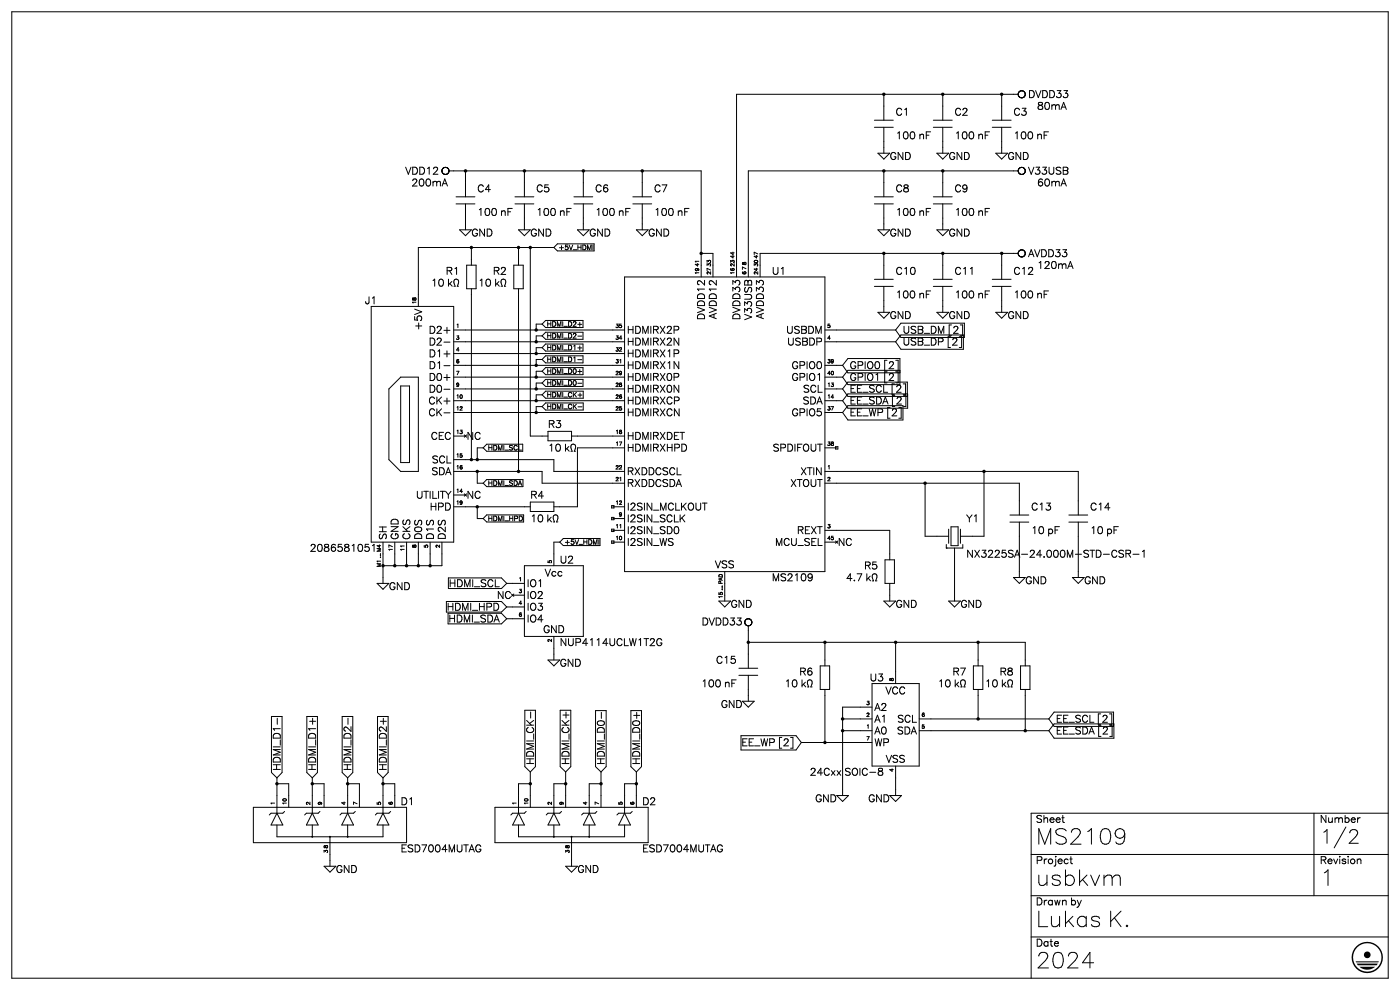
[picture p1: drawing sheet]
<svg xmlns="http://www.w3.org/2000/svg" width="297mm" height="210mm" viewBox="0 0 297 210" stroke-linecap="round" stroke-linejoin="round" font-family="sans-serif">
<g fill="none" stroke="#000" stroke-width=".21">
<path d="M2.5 2.5h292v205h-292zM187.5 20v5.5M200 20v5.5M212.5 20v5.5M216 20h-59.7v36.2M216 20h.1M216 19.9v.1M216 19.9h.1M216 19.8v.1M216 19.7v.1M216.1 19.7h-.1M216.2 19.5l-.1 .2"/>
<path d="M216.2 19.5h.1M216.2 19.4v.1M216.3 19.4h-.1M216.3 19.4h.1M216.4 19.4h-.1M216.4 19.3v.1M216.4 19.3h.1M216.5 19.3h-.1M216.6 19.3h-.1M216.7 19.3h-.1M216.8 19.3h-.1M216.8 19.3h.1"/>
<path d="M216.9 19.3h.1M217 19.3h.1M217.1 19.3v.1M217.1 19.4l.3 .2M217.4 19.6h.1M217.4 19.6v.1M217.4 19.7h.1M217.5 19.7v.1M217.5 19.8v.1M217.5 19.9h.1M217.5 19.9v.1M217.5 20h.1"/>
<path d="M86.1 35.5l.5 1.5 .6-1.5M87.6 35.5h.5a.8 .8 0 0 1 .5 .7 .8 .8 0 0 1-.5 .8h-.5zM87.6 38.3l.3-.3h.4l.1 .2-.2 .5-.7 .8h1M89.1 35.5h.5a.8 .8 0 0 1 .5 .7 .8 .8 0 0 1-.5 .8h-.5zM89.1 38a.49 .49 0 0 1 .8 .2v.4a.64 .64 0 0 1-.5 .9 .96 .96 0 0 1-.3-1.5zM90.6 38a.49 .49 0 0 1 .7 .2l.1 .4a.64 .64 0 0 1-.6 .9 .96 .96 0 0 1-.2-1.5zM90.7 35.7l.4-.2v1.5M91.9 38.7l.3-.2h.4v.2M91.9 38.5v1M92.6 35.5h-.5l-.1 .3M92.6 36.2l-.7 .8h1M92.6 38.7v.8"/>
<path d="M92.6 38.7l.4-.2h.4v1M93.8 39.5l.6-1.5 .5 1.5M94 39h.7M111.3 36.2v5.5M123.8 36.2v5.5M136.2 36.2v5.5M185.5 25.5h4M185.5 27h4M186.3 32.5h2.4l-1.2 1.2zM187.5 27v5.5M187.5 36.2v5.5M198 25.5h4"/>
<path d="M198 27h4M198.7 32.5h2.5l-1.2 1.2zM200 27v5.5M200 36.2v5.5M210.5 25.5h4M210.5 27h4M211.3 32.5h2.5l-1.3 1.2zM212.5 27v5.5M216 36.2h-57.3v20M216 36.2v.1M216 20v.1M216 36.3v.1"/>
<path d="M216 20.1v.1M216 36.1v.1M216 36.4h.1M216 36.1h.1M216 36.4l.1 .2M216 20.2h.1M216 20.2l.1 .1M216.1 20.3h.1M216.1 20.3v.1M216.1 35.9l-.1 .2M216.1 36.6h.1M216.1 35.9h.1"/>
<path d="M216.1 36.6v.1M216.1 35.8v.1M216.1 36.7h.1M216.1 20.4l.1 .1M216.1 35.8h.1M216.2 20.5l.1 .1M216.2 35.8h-.1M216.2 36.7v.1M216.2 36.8h.1M216.2 36.8l.2 .1M216.3 20.6h.1M216.3 20.6l.1 .1"/>
<path d="M216.4 35.6l-.2 .2M216.4 36.9h.1M216.4 35.6h.1M216.4 36.9l.1 .1M216.4 20.7h.1M216.5 20.7h.1M216.5 35.5l-.1 .1M216.5 37h.1M216.6 20.7h.1M216.6 35.5h-.1M216.6 37h.2M216.7 20.7h.1"/>
<path d="M216.8 35.5h-.2M216.8 35.5h.1M216.8 20.7h.1M216.8 37h.1M216.9 20.7h-.1M216.9 37h-.1M216.9 35.5h.1M216.9 20.7h.1M216.9 37h.1M217 20.7h-.1M217 37h-.1M217 35.5v.1"/>
<path d="M217 20.7h.1M217 36.9v.1M217 35.6h.1M217.1 36.9h-.1M217.1 35.6h.1M217.1 36.9h.1M217.2 36.9h-.1M217.2 35.6h.1M217.2 36.9h.1M217.2 35.6v.1M217.2 20.6l-.2 .1M217.2 36.8v.1"/>
<path d="M217.2 35.7h.1M217.3 20.6h-.1M217.3 36.8h-.1M217.3 35.7h.1M217.3 20.5v.1M217.3 20.5h.1M217.3 36.8h.1M217.4 20.4l-.1 .1M217.4 20.4h.1M217.4 20.3v.1M217.4 20.3h.1M217.5 20.1l-.1 .2"/>
<path d="M217.5 20v.1M91.9 59.5l.3-.3v1.5M93.3 59.3a.49 .49 0 0 1 .7 .2l.1 .4a.64 .64 0 0 1-.6 .8 .96 .96 0 0 1-.2-1.4zM94.9 57.4h.8l.2-.3-.1-.2-.9-.2v1.5M95.1 59.2v1.5M95.4 57.4l.5 .8M95.9 59.7l-.8 .7M96.5 57l.4-.3v1.5M96.8 41.7h3.9M96.8 43.2h3.9M97.1 59.3l-.4-.1a.62 .62 0 0 0-.3 1l.2 .5h-.3M97.5 48.7h2.5l-1.2 1.3z"/>
<path d="M98.8 41.7v-5.5h49.9v17.5h2.5M98.8 43.2v5.5M100 52.5v3.7M104.9 57.4h.8l.2-.3-.1-.2-.9-.2v1.5M105.4 57.4l.5 .8M105.9 59.7l-.8 .7M106.9 56.7l-.4 .1-.1 .3M107 57.5l-.7 .7h1M107.1 59.3l-.4-.1a.62 .62 0 0 0-.3 1l.2 .5h-.3M109 56.2v5M109.2 41.7h4M109.2 43.2h4"/>
<path d="M110 52.5v3.7M110 48.7h2.5l-1.2 1.3zM111 56.2v5M111.3 43.2v5.5M112.5 52.5v40h3.7M117.5 52.5h-28.8v12.5M117.5 52.5l.7 .7h7.8M121.7 41.7h4.1M121.7 43.2h4.1M122.5 48.7h2.5l-1.2 1.3zM123.8 43.2v5.5M126 51.7h-7.8l-.7 .8"/>
<path d="M132.5 58.7h42.5v62.5h-42.5zM134.2 41.7h4.1M134.2 43.2h4.1M135 48.7h2.5l-1.3 1.3zM136.2 43.2v5.5M148 59.8v.4l.3 .2M149.5 59.5v1l-.8-.8M150.5 59.8v.4l.3 .2M152 59.5v1l-.8-.8M156 59.7v.3l-.5-.5v.8M157 59.9l-.1 .4-.2 .2M158 59.8v.7h1.5v-.7"/>
<path d="M158.7 59.8v.7M160.5 59.5v.8M161.2 53.7h54.8M162 59.9l-.1 .4-.2 .2M185.5 59.2h4M185.5 41.7h4M185.5 43.2h4M186.3 48.7h2.4l-1.2 1.3zM187.5 43.2v5.5M187.5 53.7v5.5M198 59.2h4M198 41.7h4"/>
<path d="M198 43.2h4M198.7 48.7h2.5l-1.2 1.3zM200 43.2v5.5M200 53.7v5.5M210.5 59.2h4M212.5 53.7v5.5M216 53.7v.2M216 53.7h.1M216 53.6v.1M216 53.9h.1M216 53.6h.1M216 53.9l.1 .2"/>
<path d="M216.1 53.4l-.1 .2M216.1 54.1h.1M216.1 53.4h.1M216.1 54.1v.1M216.1 53.3v.1M216.1 54.2h.1M216.2 53.3h-.1M216.2 54.2l.2 .2M216.2 53.2v.1M216.2 53.2h.1M216.4 53.1l-.2 .1M216.4 54.4h.1"/>
<path d="M216.4 53.1h.1M216.4 54.4l.1 .1M216.5 53l-.1 .1M216.5 54.5h.1M216.6 53h-.1M216.6 54.5h.2M216.6 53h.1M216.7 53h-.1M216.8 53h-.1M216.8 53h.1M216.8 54.5h.1M216.9 54.5h-.1"/>
<path d="M216.9 53h.1M216.9 54.5h.1M217 54.5h-.1M217 53v.1M217 54.4v.1M217 53.1h.1M217.1 54.4h-.1M217.1 53.1h.1M217.1 54.4h.1M217.2 54.4h-.1M217.2 53.1h.1M217.2 54.4h.1"/>
<path d="M217.2 53.1v.1M217.2 54.3v.1M217.2 53.2h.1M217.3 54.3h-.1M217.3 53.2h.1M217.3 54.3h.1M78.3 63l-.1 1.3-.2 .2-.3-.1-.1-.4M78.8 65h17.5v50h-17.5zM79.1 63.2h-.1M88 67.1v.8h.6a.53 .53 0 0 1 0-.8 .53 .53 0 0 1 .8 .1 .53 .53 0 0 1-.2 .8M88 65.6l1.5 .5-1.5 .6M88.2 69.1h1.3"/>
<path d="M88.8 68.5v1.3M91.2 69.2h.5a.8 .8 0 0 1 .6 .8 .8 .8 0 0 1-.6 .7h-.5zM91.2 71.7h.5a.8 .8 0 0 1 .6 .8 .8 .8 0 0 1-.6 .7h-.5zM91.2 74.2h.5a.8 .8 0 0 1 .6 .8 .8 .8 0 0 1-.6 .7h-.5zM91.2 76.7h.5a.8 .8 0 0 1 .6 .8 .8 .8 0 0 1-.6 .7h-.5zM91.2 79.2h.5a.8 .8 0 0 1 .6 .8 .8 .8 0 0 1-.6 .7h-.5zM92.8 69.6l.2-.4 .5 .1 .1 .2-.2 .5-.7 .7h1M92.8 72.1l.2-.4 .5 .1 .1 .2-.2 .5-.7 .7h1M92.9 79.3a.49 .49 0 0 1 .7 .2l.1 .4a.64 .64 0 0 1-.6 .8 .96 .96 0 0 1-.2-1.4zM92.9 77l.4-.3v1.5M92.9 74.5l.4-.3v1.5M94.2 77.6h1.3"/>
<path d="M94.2 72.6h1.3M94.2 70.1h1.3M94.2 75.1h1.3M94.8 69.4v1.3M94.8 74.4v1.3M94.8 79.4v1.3M95.4 60.1l.5 .6M96.3 70h36.2M96.3 80h36.2M96.3 75h36.2M96.3 77.5h36.2M96.3 72.5h36.2"/>
<path d="M99 61.2v-5h2v5M100 61.2v36.3h17.5v2.5h15M105.4 60.1l.5 .6M110 61.2v38.8M115 68.7h-1.2v1.3M115 68.7l.7 .8h8M115 78.7h-1.2v1.3M115 78.7l.7 .8h8M115 73.7h-1.2v1.3M115 71.2h-1.2v1.3M115 76.2h-1.2v1.3M115 71.2l.7 .8h8"/>
<path d="M115 76.2l.7 .8h8M115 73.7l.7 .8h8M123.7 70.5h-8l-.7 .7M123.7 75.5h-8l-.7 .7M123.7 73h-8l-.7 .7M123.7 78h-8l-.7 .7M123.7 68h-8l-.7 .7M130.7 76.9h.1M130.7 78.9l.3-.2 .1 .3-.4 .5h.5M130.7 78.9h.1M130.7 76.9v.1M130.7 68.7h.4l-.2 .3a.25 .25 0 0 1 .2 .4 .25 .25 0 0 1-.4 0"/>
<path d="M130.7 71.2h.4l-.2 .3a.25 .25 0 0 1 .2 .4 .25 .25 0 0 1-.4 0M130.7 73.7h.4l-.2 .3a.25 .25 0 0 1 .2 .4 .25 .25 0 0 1-.4 0M130.7 76.2h.4l-.2 .3a.25 .25 0 0 1 .3 .4 .25 .25 0 0 1-.5 .1M131.4 69.4l.3 .1M131.4 79.4l.4 .1M131.5 76.4l.2-.2v.8M131.7 73.7l-.3 .2M131.8 78.8a.23 .23 0 0 0-.4 .2 .23 .23 0 0 0 .4 .2M131.8 74.1l-.4 .4h.5M131.8 68.7h-.3l-.1 .4 .3-.1M131.9 71.7h-.5l.4-.5v.8M148 65.2l1.5 .5-1.5 .6"/>
<path d="M148 64.1a.84 .84 0 0 1 1.5 .2v.5h-1.5zM148 62.6a.84 .84 0 0 1 1.5 .2v.5h-1.5zM148 66.9a.84 .84 0 0 1 1.5 .2v.5h-1.5zM149.5 61.3h-1.5l.2 .4M150.5 65.2l1.5 .5-1.5 .6M150.5 64.1a.84 .84 0 0 1 1.5 .2v.5h-1.5zM150.5 62.6a.84 .84 0 0 1 1.5 .2v.5h-1.5zM151.5 66.7v.7M152 66.5l-1.5 .5 1.5 .6M152 61.3h-1.5l.3 .4M155.5 61.7v-.7l.5 .4a.5 .5 0 0 1 .8-.4 .5 .5 0 0 1-.1 .9M155.5 65.2l1.5 .5-1.5 .6"/>
<path d="M155.5 64.1a.84 .84 0 0 1 1.5 .2v.5h-1.5zM155.5 62.6a.84 .84 0 0 1 1.5 .2v.5h-1.5zM155.5 66.9a.84 .84 0 0 1 1.5 .2v.5h-1.5zM158 64.8v-.8l.5 .5a.5 .5 0 0 1 .8-.4 .5 .5 0 0 1-.1 .9M158 66.7l1.5 .5-1.5 .6M158 66.2v-.7l.5 .4a.5 .5 0 0 1 .8-.4 .5 .5 0 0 1-.1 .9M158 62.5h1l.5 .4-.2 .5-1.3 .1M158.2 61l-.2 .3 .2 .7 .3-.2 .3-.7 .2-.1h.3l.2 .3-.2 .7M160.5 65.2l1.5 .5-1.5 .6M160.5 61.7v-.7l.5 .4a.5 .5 0 0 1 .8-.4 .5 .5 0 0 1-.1 .9M160.5 64.1a.84 .84 0 0 1 1.5 .2v.5h-1.5zM160.5 62.6a.84 .84 0 0 1 1.5 .2v.5h-1.5z"/>
<path d="M161.5 66.7v.7M162 66.5l-1.5 .5 1.5 .6M167.1 69.2v1.1l.4 .4 .5-.2 .1-1.3M167.3 71.7v1.1l.4 .4 .5-.2 .1-1.3M169.2 77.1a.55 .55 0 0 0-.6-.4 .55 .55 0 0 0-.5 .6v.3a.54 .54 0 0 0 .6 .6 .54 .54 0 0 0 .5-.6h-.3M169.2 79.6a.55 .55 0 0 0-.6-.4 .55 .55 0 0 0-.5 .6v.3a.54 .54 0 0 0 .6 .6 .54 .54 0 0 0 .5-.6h-.3M169.6 69.4l-.4-.2-.6 .2 .1 .4 .7 .3 .2 .2v.2l-.4 .2-.6-.2M169.7 77.5l.9-.1 .1-.2-.1-.3-.9-.2v1.5M169.7 80l.9-.1 .1-.2-.1-.3-.9-.2v1.5M169.8 71.9l-.4-.2-.6 .2 .1 .4 .7 .3 .2 .2v.2l-.4 .2-.6-.2M170.1 69.2l.9 .2 .1 .2-.4 .3 .4 .3-.2 .4-.8 .1zM170.1 69.9h.6"/>
<path d="M170.3 71.7l.9 .2v.4l-.3 .1 .4 .3-.2 .4-.8 .1zM170.3 72.4h.6M171.2 76.7v1.5M171.2 79.2v1.5M171.6 69.2h.5a.8 .8 0 0 1 .5 .8 .8 .8 0 0 1-.5 .7h-.5zM171.8 71.7h.5a.8 .8 0 0 1 .5 .8 .8 .8 0 0 1-.5 .7h-.5zM171.9 76.9l.1-.1a.7 .7 0 0 1 .9 .7 .7 .7 0 0 1-.9 .6l-.3-.5zM171.9 79.4l.1-.1a.7 .7 0 0 1 .9 .7 .7 .7 0 0 1-.9 .6l-.3-.5zM173.1 70.7v-1.5l.5 1.5 .6-1.5v1.5M173.3 72.5h.6M173.9 79.2l-.4 .3M173.9 76.7h-.2a.86 .86 0 0 0 0 1.5h.2"/>
<path d="M173.9 71.7h-.6v1.5M175 70h15M177.5 72.5h12.5M179.9 76.1h11M179.9 79.1h11M179.9 78.6h11M185.5 60.7h4M186.3 66.2h2.4l-1.2 1.3zM187.5 60.7v5.5M190 70l1.1 1.6h13.5M190 72.5l1.1 1.6h13.3M198 60.7h4"/>
<path d="M198.7 66.2h2.5l-1.2 1.3zM200 60.7v5.5M204.4 71.1h-13.3l-1.1 1.4M204.6 68.6h-13.5l-1.1 1.4M210.5 60.7h4M211.3 66.2h2.5l-1.3 1.3zM212.5 60.7v5.5M82.5 82.5l2.5-2.5h3.7v20h-3.7l-2.5-2.5zM85 81.9h1.9v16.2h-1.9zM91.2 81.7h.5a.8 .8 0 0 1 .6 .8 .8 .8 0 0 1-.6 .7h-.5zM92.2 87.1a.55 .55 0 0 0-.7-.4 .55 .55 0 0 0-.4 .6v.3a.55 .55 0 0 0 .4 .6 .55 .55 0 0 0 .7-.3M92.2 84.6a.55 .55 0 0 0-.7-.4 .55 .55 0 0 0-.4 .6v.3a.55 .55 0 0 0 .4 .6 .55 .55 0 0 0 .7-.3"/>
<path d="M92.7 84.2v1.5M92.7 86.7v1.5M92.7 92.1a.55 .55 0 0 0-.7-.4 .55 .55 0 0 0-.4 .6v.3a.55 .55 0 0 0 .4 .6 .55 .55 0 0 0 .7-.3M92.8 99.4l-.4-.2-.7 .2 .2 .4 .7 .3 .2 .2v.2l-.4 .2-.7-.2M92.8 96.9l-.3-.2-.7 .2 .2 .4 .8 .3v.4l-.3 .2-.7-.2M92.9 81.8a.49 .49 0 0 1 .7 .2l.1 .4a.64 .64 0 0 1-.6 .8 .96 .96 0 0 1-.2-1.4zM93 84.9l.7 .8M93 87.4l.7 .8M93.2 92.4h.5M93.3 99.2h.4a.8 .8 0 0 1 .6 .8 .8 .8 0 0 1-.6 .7h-.4zM93.7 84.2l-1 1M93.7 86.7l-1 1"/>
<path d="M94.1 91.7h-.9v1.5h.9M94.2 85.1h1.3M94.2 82.6h1.3M94.2 80.1h1.3M94.2 87.6h1.3M94.3 97.1a.55 .55 0 0 0-.6-.4 .55 .55 0 0 0-.4 .6v.3a.55 .55 0 0 0 .4 .6 .55 .55 0 0 0 .6-.3M94.8 84.4v1.3M94.8 96.7v1.5h.9M95.1 99.2l-.6 1.5M95.2 91.7a.75 .75 0 0 0-.8 .8 .75 .75 0 0 0 .8 .7M96.3 85h36.2M96.3 87.5h36.2"/>
<path d="M96.3 82.5h36.2M102.5 95l.7 .7h7.7M102.5 95h-1.3v2.5M110.9 94.2h-7.7l-.7 .8M115 83.7h-1.2v1.3M115 83.7l.7 .8h8M115 81.2h-1.2v1.3M115 81.2l.7 .8h8M115 86.2h-1.2v1.3M115 86.2l.7 .8h8M116.2 91.5h5v2h-5zM121.2 92.5h11.3"/>
<path d="M123.7 80.5h-8l-.7 .7M123.7 85.5h-8l-.7 .7M123.7 83h-8l-.7 .7M130.7 81.4l.3-.2 .1 .3-.4 .5h.5M130.7 83.9l.3-.2 .1 .3-.4 .5h.5M130.7 86.4l.2-.2 .2 .2-.4 .6h.5M130.7 98.9l.3-.2 .1 .3-.4 .5h.5M130.7 81.4h.1M130.7 83.9h.1M130.7 98.9h.1M130.8 91.4l.2-.2v.8M130.8 93.9l.2-.2v.8"/>
<path d="M131.4 86.9l.3 .1M131.4 93.7h.5l-.4 .8M131.4 84.2l.3 .3M131.4 98.9h.1M131.5 98.8l-.1 .1M131.5 98.8h.1M131.7 84l-.3 .2M131.7 83.7l-.2 .2-.1 .3M131.7 81.2l-.3 .2 .3 .2M131.7 91.2l-.3 .2 .4 .2M131.7 98.7l-.2 .1M131.8 91.5l-.4 .2 .1 .3h.2"/>
<path d="M131.8 81.5l-.4 .2 .1 .3h.2M131.8 99.1l-.4 .4h.5M131.8 86.2h-.3l-.1 .4 .3-.1M132.5 95h-10v12.5h-5M165.1 94.4l-.3-.2-.7 .2 .2 .4 .7 .3 .1 .2v.2l-.3 .2-.7-.2M165.6 95l.9-.1 .1-.2v-.3l-1-.2v1.5M167.1 94.2h.5a.8 .8 0 0 1 .6 .8 .8 .8 0 0 1-.6 .7h-.5zM168.6 94.2v1.5M169.2 87.1a.55 .55 0 0 0-.6-.4 .55 .55 0 0 0-.5 .6v.3a.54 .54 0 0 0 .6 .6 .54 .54 0 0 0 .5-.6h-.3M169.2 94.9h.6M169.7 87.5l.9-.1 .1-.2-.1-.3-.9-.2v1.5M170 99.2l1 1.5"/>
<path d="M170.1 94.2h-.9v1.5M170.6 94.4l.1-.1a.7 .7 0 0 1 .9 .7 .7 .7 0 0 1-.9 .6l-.3-.5zM171 99.2l-1 1.5M171.2 86.7v1.5M171.3 99.2h1M171.5 84.4l-.4-.2-.6 .2 .1 .4 .8 .3 .1 .2v.2l-.4 .2-.6-.2M171.6 81.9l-.4-.2-.6 .2 .1 .4 .7 .3 .2 .2v.2l-.4 .2-.6-.2M171.8 99.2v1.5M171.9 86.9l.1-.1a.7 .7 0 0 1 .9 .7 .7 .7 0 0 1-.9 .6l-.3-.5zM172 84.2h.5a.8 .8 0 0 1 .5 .8 .8 .8 0 0 1-.5 .7h-.5zM172.1 94.2v1.1l.4 .4 .5-.2 .1-1.3M172.6 99.2v1.5"/>
<path d="M173.1 82.1a.55 .55 0 0 0-.7-.4 .55 .55 0 0 0-.4 .6v.3a.55 .55 0 0 0 .4 .6 .55 .55 0 0 0 .7-.3M173.3 87.9l.1 .2 .5 .1M173.4 94.2h1M173.5 85.2h.7M173.6 81.7v1.5h.8M173.9 84.2l-.6 1.5M174.1 86.7h-.7v.7l.5-.2M174.2 99.2v1.5l-1-1.5v1.5M175 100h53.7v9.2M179.9 86.1h11.7M179.9 89.1h11.7M179.9 83.6h12.7"/>
<path d="M179.9 86.6h12.7M179.9 81.1h12.6M179.9 84.1h12.6M179.9 81.6h11M208.8 100v13.7h-5M66 115.8l.3-.3h.4l.2 .2-.3 .5-.7 .8h1M67.6 115.5a.49 .49 0 0 1 .7 .2l.1 .4a.64 .64 0 0 1-.6 .9 .96 .96 0 0 1-.2-1.5zM68.9 115.5v.5l.7 .2 .2 .3a.5 .5 0 0 1-.5 .5 .5 .5 0 0 1-.5-.5l.2-.3 .6-.2 .1-.3a.56 .56 0 0 0-.8-.2zM71.1 115.7v-.2a.49 .49 0 0 0-.7 .2l-.1 .8M72.5 115.5h-.7l-.1 .6a.53 .53 0 0 1 .8 0 .53 .53 0 0 1-.1 .8 .53 .53 0 0 1-.8-.2M73.2 115.5v.5l.7 .2 .2 .3a.5 .5 0 0 1-.5 .5 .5 .5 0 0 1-.5-.5l.2-.3 .6-.2 .1-.3a.56 .56 0 0 0-.8-.2zM74.7 115.7l.4-.2v1.5"/>
<path d="M76.1 115.5a.49 .49 0 0 1 .8 .2v.4a.64 .64 0 0 1-.5 .9 .96 .96 0 0 1-.3-1.5zM78.2 115.5h-.7l-.1 .6a.53 .53 0 0 1 .8 0 .53 .53 0 0 1-.1 .8 .53 .53 0 0 1-.7-.2M79.4 115.5l-.4 .2M80.7 118.2h.1M80.7 117.9h.1M80.8 119.6h-.8l.8 .3-.8 .2h.8M80.8 119h-.8l.1 .2M81.2 117.5v6.2M83.8 117.5v2.5M86.3 117.5v2.5M88.5 104.2v1.1l.5 .4 .5-.2v-1.3M88.7 117.5v2.5"/>
<path d="M89.9 104.2h1M90.4 104.2v1.5M91.2 104.2v1.5M91.2 117.5v2.5M91.5 106.7v1.5M91.5 107.4h1M91.8 104.2v1.5h.9M92.5 106.7v1.5M93 107.5l.9-.1 .1-.2v-.3l-1-.2v1.5M93 104.2v1.5M93.4 104.2h1M93.7 117.5v2.5h-12.5"/>
<path d="M93.9 104.2v1.5M94.5 104.2l.6 .7M94.7 100.2h.8M95.1 104.9v.8M95.2 106.8l-.7-.1v1.5l.7-.1M95.7 104.2l-.6 .7M96.3 105h2.5M102.5 110l.7 .7h7.9M102.5 102.5l.7 .7h7.7M102.5 102.5h-1.3v-2.5h13.8v2.5h17.5M110.9 101.7h-7.7l-.7 .8M111.1 109.2h-7.9l-.7 .8"/>
<path d="M111.3 120h12.5v15h-12.5zM112.5 106.5h5v2h-5zM112.5 107.5h-11.3v2.5h1.3M118.7 115l.8 .7h7.8M118.7 115h-1.2v5M127.3 114.2h-7.8l-.8 .8M129.8 114.7h.4v.5h-.4zM129.8 107.2h.4v.5h-.4zM129.8 109.7h.4v.5h-.4zM129.8 112.2h.4v.5h-.4zM130 115h2.5M130 110h2.5"/>
<path d="M130 112.5h2.5M130 107.5h2.5M130.7 101.4l.3-.2 .1 .3-.4 .5h.5M130.7 101.4h.1M130.8 113.9l.2-.2v.8M130.8 106.4l.2-.2v.8M130.8 111.4l.2-.2v.8M131.4 109h.1M131.4 109l.1 .2h.3M131.4 109.4l.4 .1M131.5 111.4l.2-.2v.8M131.5 101.4l.2-.2v.8"/>
<path d="M131.7 106.2l-.3 .2M131.8 108.8h-.3l-.1 .2M131.8 106.6l-.4 .4h.5M131.8 113.8a.34 .34 0 0 0-.4 .3 .34 .34 0 0 0 .4 .4M151.7 119l.6 1.5M164.7 115.7v-1.5l.6 1.5 .6-1.5v1.5M167.4 114.6a.55 .55 0 0 0-.6-.4 .55 .55 0 0 0-.4 .6v.3a.55 .55 0 0 0 .4 .6 .55 .55 0 0 0 .6-.3M167.9 101.7l1 1.5M167.9 114.2v1.1l.5 .4 .5-.2v-1.3M168.9 101.7l-1 1.5M169.1 101.7h1M169.3 115.7h1.1"/>
<path d="M169.4 112.4h.8l.2-.3-.1-.2-.9-.2v1.5M169.6 101.7v1.5M169.9 112.4l.5 .8M170.6 101.9l.1-.1a.7 .7 0 0 1 .9 .7 .7 .7 0 0 1-.9 .6l-.3-.5zM170.9 112.4h.5M171.7 114.4l-.3-.2-.7 .2 .2 .4 .7 .3 .1 .2v.2l-.3 .2-.7-.2M171.8 111.7h-.9v1.5h.9M172.1 101.7v1.1l.4 .4 .5-.2 .1-1.3M172.1 111.7l1 1.5M172.2 114.9h.6M173.1 114.2h-.9v1.5h.9M173.1 111.7l-1 1.5"/>
<path d="M173.4 101.7h1M173.4 111.7h1M173.6 114.2v1.5h.8M173.9 101.7v1.5M173.9 111.7v1.5M175 102.5h41.3v6.7M175 112.5h13.7v6.2M175 115h2.5M183.6 119.9h.9l.1-.3-.1-.2-.9-.2v1.5M184.1 119.9l.5 .8M185.9 119.2h-.7l-.1 .7 .3-.2 .4 .1M187.7 118.7v5"/>
<path d="M189.8 118.7v5M196.2 102.5v11.2h5M200.7 116.2h.1M200.7 115.5v.7M201.2 112.2v3M201.8 111.7h1.4v4h-1.4zM202.5 116.2v11.3M203.8 112.2v3M204.3 115.5v.7h-3.6M214.2 109.2h4.1M214.2 110.7h4.1M216.3 110.7v11.8"/>
<path d="M226.8 109.2h3.9M226.8 110.7h3.9M228.7 110.7v11.8M80 123.7h2.5l-1.3 1.3zM95.1 128v1.5M95.1 128.7h1M95.4 130.5v1.5M95.4 131.2h1M95.5 123v1.5M95.5 123.7h1M96.1 128v1.5M96.4 130.5v1.5"/>
<path d="M96.5 123v1.5M96.6 128h.5a.8 .8 0 0 1 .6 .7 .8 .8 0 0 1-.6 .8h-.5zM97 130.5h.5a.8 .8 0 0 1 .5 .7 .8 .8 0 0 1-.5 .8h-.5zM97.1 123h.5a.8 .8 0 0 1 .5 .7 .8 .8 0 0 1-.5 .8h-.5zM98.1 129.5v-1.5l.6 1.5 .6-1.5v1.5M98.5 132v-1.5l.6 1.5 .5-1.5v1.5M98.6 124.5v-1.5l.5 1.5 .6-1.5v1.5M99.9 128v1.5M100.2 129.5h1.2M100.2 130.5v1.5M100.3 123v1.5M100.6 132h1.1"/>
<path d="M100.6 124.5h1.2M101.7 128.7h1M101.7 128v1.5M102.7 128v1.5M103 130.7l-.4-.2-.6 .2 .1 .3 .8 .4 .1 .3-.4 .3-.6-.3M103.1 123.2l-.4-.2-.6 .2 .1 .3 .8 .4 .1 .3-.4 .3-.6-.3M103.3 128.7h.8l.2-.2-.1-.4-.9-.1v1.5M103.5 130.5h.5a.8 .8 0 0 1 .5 .7 .8 .8 0 0 1-.5 .8h-.5zM104.6 123.3a.55 .55 0 0 0-.7-.3 .55 .55 0 0 0-.4 .5v.4a.55 .55 0 0 0 .4 .6 .55 .55 0 0 0 .7-.4M104.8 132l.6-1.5 .5 1.5M105 131.5h.7M105.1 123v1.5h.8"/>
<path d="M105.5 128h-.7v1.5l.7-.1M106.4 122.6h-11.3v2.2h11.3M106.4 127.6h-11.7v2.2h11.7M106.4 130.1h-11.3v2.2h11.3M106.7 125.5v1.5l-1-1.5v1.5M107.3 125.8l-.1 .6 .3 .5M115.4 133.3v.3a.54 .54 0 0 0 .6 .6 .54 .54 0 0 0 .5-.6h-.4M115.6 120.7l.6 1.5 .6-1.5M116.2 135.8l.2 .3M116.2 140h2.5l-1.2 1.2zM116.4 136.1h.1M117 135.6v.5l-.4-.4"/>
<path d="M117.5 135v5M149.1 131.1h.5a.8 .8 0 0 1 .6 .7 .8 .8 0 0 1-.6 .8h-.5zM150.4 131.1l.6 1.5 .6-1.5M151.9 131.1h.5a.8 .8 0 0 1 .5 .7 .8 .8 0 0 1-.5 .8h-.5zM152.5 125.7v.4h.3a.27 .27 0 0 1 0-.4 .27 .27 0 0 1 .4 .1 .27 .27 0 0 1-.1 .3M152.5 127.5h2.5l-1.2 1.2zM152.5 122v.4h.8l-.1-.4M152.9 123.7v-.4h-.3l-.1 .4h.8M153 122.6v.4M153.2 139.6a.55 .55 0 0 0-.7-.4 .55 .55 0 0 0-.4 .6v.3a.55 .55 0 0 0 .4 .6 .55 .55 0 0 0 .7-.3M153.2 124.3h.1M153.2 125.1h.1"/>
<path d="M153.2 124.7h.1M153.3 126.6h-.8l.1 .1M153.3 122.5l-.8 .3 .8 .3M153.4 131.1h.5a.8 .8 0 0 1 .5 .7 .8 .8 0 0 1-.5 .8h-.5zM153.8 121.2v6.3M153.8 139.5l.4-.3v1.5M155 131.1h.8l-.4 .6a.5 .5 0 0 1 .3 .8 .5 .5 0 0 1-.8-.2M155.9 139.2h-.7l-.1 .7 .5-.2M156.3 132.3l.3 .3 .5-.1M156.4 131.1h.8l-.4 .6h.2M158.7 136.2h58.8v5M158.7 132.7v9"/>
<path d="M175 136.2v5M180.7 122.7h-1l.7-1v1.5M181.2 123.1h.1zM181.8 121.7h1l-.7 1.5M183.9 121.7v1.5M184.2 122.6l.5 .6M184.6 122.2l-.7 .7M185 120.4l.2 .2 .4 .1M185.6 121.7h-.1a.62 .62 0 0 0-.4 1l.2 .5h-.3M187.5 127.5h2.5l-1.3 1.2zM188.7 123.7v3.8M190 136.2v6.3"/>
<path d="M201.2 127.5h2.6l-1.3 1.2zM207.5 136.2v5M215 122.5h2.5l-1.2 1.2zM227.5 122.5h2.5l-1.3 1.2zM57.6 152v11.9l1.1 1.1M59.8 152v11.9l-1.1 1.1M65.1 152v11.9l1.1 1.1M67.3 152v11.9l-1.1 1.1M72.6 152v11.9l1.1 1.1M74.8 152v11.9l-1.1 1.1M80.1 152v11.9l1.1 1.1M82.3 152v11.9l-1.1 1.1"/>
<path d="M111.3 150.7v11.9l1.2 1.1M113.6 150.7v11.9l-1.1 1.1M118.8 150.7v11.9l1.2 1.1M121.1 150.7v11.9l-1.1 1.1M126.3 150.7v11.9l1.2 1.1M128.6 150.7v11.9l-1.1 1.1M133.8 150.7v11.9l1.2 1.1M136.1 150.7v11.9l-1.1 1.1M149.2 144.5l.3-.3v1.5M150.6 144.3a.49 .49 0 0 1 .7 .2l.1 .4a.64 .64 0 0 1-.6 .8 .96 .96 0 0 1-.2-1.4zM152 144.3a.49 .49 0 0 1 .8 .2v.4a.64 .64 0 0 1-.6 .8 .96 .96 0 0 1-.2-1.4zM153.9 144.7v1"/>
<path d="M153.9 145l.3-.3 .4 .1 .1 .9M154.2 148.9a.55 .55 0 0 0-.6-.3 .55 .55 0 0 0-.5 .6v.3a.54 .54 0 0 0 .6 .6 .54 .54 0 0 0 .5-.6h-.3M155 140.4l.2 .2 .4 .1M155.2 144.9h.6M155.7 148.6v1.5l-1-1.5v1.5M156.2 144.2h-1v1.5M156.8 141.7h3.9M156.8 143.2h3.9M157 148.7l-.7-.1v1.5l.7-.1M157.2 156.1h11.7l1.1 1.4-1.1 1.6h-11.7zM157.6 157.4h.5M158.5 156.7h-.9v1.5h.9"/>
<path d="M158.7 143.2v4.3M158.9 157.4h.6M159.9 156.7h-1v1.5h1M160.1 158.2h1.1M161.4 156.7l.4 1.5 .3-1.5 .4 1.5 .4-1.5M163.3 157.5l.8-.1 .2-.2-.1-.3-.9-.2v1.5M165.9 156.4h-.5v2.3h.5M166.4 157.1l.2-.4h.3l.3 .3-.2 .5-.7 .7h1M166.9 144.5l.3-.3v1.5M167.7 156.4h.5v2.3h-.5M168.3 144.3a.49 .49 0 0 1 .7 .2l.1 .4a.64 .64 0 0 1-.6 .8 .96 .96 0 0 1-.2-1.4zM169.9 142.4h.8l.2-.3-.1-.2-.9-.2v1.5"/>
<path d="M170 157.5h15M170.1 144.2v1.5M170.4 142.4l.5 .8M170.4 145.1l.5 .6M170.9 144.7l-.8 .7M171.4 142.7l.2 .4h.5M171.9 141.7h-.1a.76 .76 0 0 0-.4 1M172.1 144.3l-.4-.1a.62 .62 0 0 0-.3 1l.2 .5h-.3M172.1 142.4h-.5l-.2 .3M174 141.2v5M175 146.2v11.3M176 141.2v5"/>
<path d="M178.7 152.5h6.3M178.7 155h6.3M183.9 156.2h.5l-.4 .8M183.9 149.4l.3 .1M183.9 151.4h.1M184 151.3l-.1 .1M184 148.7h.4l-.3 .3h.1M184 151.3h.1M184 153.9l.2-.2v.8M184.2 151.2l-.2 .1M184.2 151.6l-.3 .4h.5M184.8 143v1l.4 .5 .5-.3 .1-1.2"/>
<path d="M185 145h10v17.5h-10zM185 150h-6.3v17.5M186.3 144.2l.3 .3 .5-.1M186.4 143h.8l-.4 .5h.2M187.9 145.7l.6 1.5 .6-1.5M191.5 154.4l-.4-.2-.6 .2 .1 .4 .8 .3 .1 .2v.2l-.4 .2-.6-.2M191.6 151.9l-.4-.2-.6 .2 .1 .4 .7 .3 .2 .2v.2l-.4 .2-.6-.2M192 154.2h.5a.8 .8 0 0 1 .5 .8 .8 .8 0 0 1-.5 .7h-.5zM193.1 152.1a.55 .55 0 0 0-.7-.4 .55 .55 0 0 0-.4 .6v.3a.55 .55 0 0 0 .4 .6 .55 .55 0 0 0 .7-.3M193.5 155.2h.7M193.6 151.7v1.5h.8M193.9 154.2l-.6 1.5"/>
<path d="M195 152.5h27.5M197.5 155h25M199.4 144.5l.3-.3v1.5M200.8 144.3a.49 .49 0 0 1 .7 .2l.1 .4a.64 .64 0 0 1-.6 .8 .96 .96 0 0 1-.2-1.4zM202.4 142.4h.8l.2-.3-.1-.2-.9-.2v1.5M202.6 144.2v1.5M202.9 142.4l.5 .8M202.9 145.1l.5 .6M203.4 144.7l-.8 .7M203.8 141.7h1l-.7 1.5M204.6 144.3l-.4-.1a.62 .62 0 0 0-.3 1l.2 .5h-.3M206.5 146.2v-5h2v5"/>
<path d="M207.5 146.2v6.3M212.4 142.4h.8l.2-.3-.1-.2-.9-.2v1.5M212.9 142.4l.5 .8M212.9 145.1l.5 .6M213.4 144.7l-.8 .7M214.4 141.7l-.5 .1v.3l.7 .3M214.5 142.3l-.5 .1-.2 .3 .1 .4 .5 .1M214.6 144.3l-.4-.1a.62 .62 0 0 0-.3 1l.2 .5h-.3M216.5 141.2v5M217.5 146.2v8.8M218.5 141.2v5M222.5 152.5l1.1 1.6h12.6"/>
<path d="M222.5 155l1.1 1.6h12.7M236.2 151.1h-12.6l-1.1 1.4M236.3 153.6h-12.7l-1.1 1.4M53.7 171.2h32.6v7.5h-32.6zM58.7 172.5l1.3 2.5h-2.5zM58.7 175v2.5h22.5v-2.5M58.7 165v7.5M58.7 166.2h2.5v5M60.4 172.1l-.4 .4h-2.5l-.4 .4M66.2 172.5l1.3 2.5h-2.5zM66.2 165v7.5M66.2 175v2.5"/>
<path d="M66.2 166.2h2.6v5M67.9 172.1l-.4 .4h-2.5l-.4 .4M68.8 179.5l.1 .3 .2-.2M69 179.5l.2 .4 .3-.1v-.3M70 177.5v6.2M73.7 172.5l1.3 2.5h-2.5zM73.7 165v7.5M73.7 175v2.5M73.7 166.2h2.6v5M75.4 172.1l-.4 .4h-2.5l-.4 .4M81.2 172.5l1.3 2.5h-2.5zM81.2 165v7.5"/>
<path d="M81.2 166.2h2.6v5M82.9 172.1l-.4 .4h-2.5l-.4 .4M105 171.2h32.5v7.5h-32.5zM110 172.5l1.3 2.5h-2.5zM110 175v2.5h22.5v-2.5M111.6 172.1l-.3 .4h-2.5l-.4 .4M112.5 166.2h-2.5v6.3M112.5 163.7v7.5M117.5 175v2.5M117.5 172.5l1.2 2.5h-2.5zM119.1 172.1l-.4 .4h-2.5l-.3 .4M120 166.2h-2.5v6.3"/>
<path d="M120 163.7v7.5M120 179.5l.1 .3 .2-.2M120.3 179.5l.2 .4 .2-.1 .1-.3M121.2 177.5v6.2M125 172.5l1.3 2.5h-2.5zM125 175v2.5M126.6 172.1l-.3 .4h-2.5l-.4 .4M127.5 166.2h-2.5v6.3M127.5 163.7v7.5M132.5 172.5l1.2 2.5h-2.5zM134.1 172.1l-.4 .4h-2.5l-.3 .4M135 166.2h-2.5v6.3"/>
<path d="M135 163.7v7.5M172.1 163.3l.3-.3h.2l.3 .2-.2 .5-.7 .8h1M174.2 168.9a.55 .55 0 0 0-.6-.3 .55 .55 0 0 0-.5 .6v.3a.54 .54 0 0 0 .6 .6 .54 .54 0 0 0 .5-.6h-.3M174.5 164h-1.1l.7-1v1.5M175.7 168.6v1.5l-1-1.5v1.5M175.9 163.3a.55 .55 0 0 0-.6-.3 .55 .55 0 0 0-.4 .5v.4a.55 .55 0 0 0 .4 .6 .55 .55 0 0 0 .6-.4M176.4 163.5l.7 1M177 168.7l-.7-.1v1.5l.7-.1M177.1 163.5l-.7 1M177.6 163.5l.8 1M178.4 163.5l-.8 1M180.4 163.2l-.4-.2-.6 .2 .1 .3 .7 .3 .2 .2v.2l-.4 .3-.6-.3"/>
<path d="M181.1 163a.7 .7 0 0 1 .9 .7 .7 .7 0 0 1-.9 .7l-.3-.5 .1-.6zM182.4 163v1.5M184 163.3a.55 .55 0 0 0-.6-.3 .55 .55 0 0 0-.5 .5v.4a.55 .55 0 0 0 .5 .6 .55 .55 0 0 0 .6-.4M184.5 163.8h1.3M185.5 168.9a.55 .55 0 0 0-.7-.3 .55 .55 0 0 0-.4 .6v.3a.54 .54 0 0 0 .5 .6 .54 .54 0 0 0 .6-.6h-.4M186.9 163h-.5v.2v.3l.5 .1M187 168.6v1.5l-1-1.5v1.5M187 163.5l-.5 .2-.2 .3 .1 .4 .5 .1M188 160.2l.6 1.5 .5-1.5M188.3 168.7l-.8-.1v1.5l.8-.1M190 165v2.5M278.7 172.5v17.5"/>
<path d="M294.5 172.5h-75.8v35M68.8 180.8v-.4l.2 .2a.25 .25 0 0 1 .4-.2 .25 .25 0 0 1 0 .5M68.8 183.7h2.5l-1.3 1.3zM120 183.7h2.5l-1.3 1.3zM120 180.8v-.4l.3 .2a.25 .25 0 0 1 .4-.2 .25 .25 0 0 1-.1 .5M218.7 190h75.8M218.7 181.2h75.8M218.7 198.7h75.8"/>
<circle cx="70.8" cy="116.5" r=".47"/>
</g>
<g fill="#000">
<path d="M287.7 200.8a3.3 3.3 0 0 1 2.4-1v.3a3 3 0 0 0-2.7 4.3 3 3 0 0 0 5 .5 3 3 0 0 0-1.7-4.8h-.6v-.3a3.3 3.3 0 0 1 3.2 4.2 3.3 3.3 0 0 1-4.9 2 3.3 3.3 0 0 1-.7-5.2zM288.4 205.1h3.3a2.59 2.59 0 0 1-3.3 0zM287.8 204.4h4.5l-.3 .4h-3.9zM287.6 203.9h4.9l-.1 .2h-4.7z"/>
<circle cx="66.2" cy="177.5" r=".2"/>
<circle cx="70" cy="177.5" r=".2"/>
<circle cx="73.7" cy="177.5" r=".2"/>
<circle cx="117.5" cy="177.5" r=".2"/>
<circle cx="121.3" cy="177.5" r=".2"/>
<circle cx="125" cy="177.5" r=".2"/>
<circle cx="290.1" cy="202.5" r=".71"/>
</g>
<g fill="none" stroke="#000" stroke-width=".75">
<path d="M187.5 20h.1M200 20h.1M212.5 20h.1M111.3 36.2h.1M123.8 36.2h.1M136.2 36.2h.1M187.5 36.2h.1M200 36.2h.1M100 52.5h.1M110 52.5h.1M112.5 52.5h.1M187.5 53.7h.1"/>
<path d="M200 53.7h.1M212.5 53.7h.1M113.8 70h.1M113.8 72.5h.1M113.8 75h.1M113.8 77.5h.1M113.8 80h.1M101.2 97.5h.1M110 100h.1M113.8 82.5h.1M113.8 85h.1M113.8 87.5h.1"/>
<path d="M208.8 100h.1M81.2 120h.1M83.8 120h.1M86.3 120h.1M88.7 120h.1M91.2 120h.1M196.2 102.5h.1M158.7 136.2h.1M175 136.2h.1M190 136.2h.1M207.5 136.2h.1M175 157.5h.1"/>
<path d="M178.7 152.5h.1M178.7 155h.1M207.5 152.5h.1M217.5 155h.1M58.7 166.2h.1M66.2 166.2h.1M73.7 166.2h.1M81.2 166.2h.1M112.5 166.2h.1M120 166.2h.1M127.5 166.2h.1M135 166.2h.1"/>
</g>
<g font-size="5.3">
<text x="219.8" y="179.1">MS2109</text>
<text x="219.8" y="187.9">usbkvm</text>
<text x="280" y="187.9">1</text>
<text x="219.8" y="196.6">Lukas K.</text>
<text x="219.8" y="205.4">2024</text>
</g>
<text font-size="4.6" x="280" y="178.9">1/2</text>
<g font-size="2.4">
<text x="218.1" y="20.7">DVDD33</text>
<text x="220" y="23.3">80mA</text>
<text x="190" y="29.5">100 nF</text>
<text x="190" y="24.5">C1</text>
<text x="202.5" y="29.5">100 nF</text>
<text x="202.5" y="24.5">C2</text>
<text x="215" y="29.5">100 nF</text>
<text x="215" y="24.5">C3</text>
<text x="188.7" y="33.9">GND</text>
<text x="201.2" y="33.9">GND</text>
<text x="213.8" y="33.9">GND</text>
<text x="93.1" y="37">VDD12</text>
<text x="101.2" y="40.7">C4</text>
<text x="113.8" y="40.7">C5</text>
<text x="126.3" y="40.7">C6</text>
<text x="138.8" y="40.7">C7</text>
<text x="190" y="40.7">C8</text>
<text x="202.5" y="40.7">C9</text>
<text x="218.1" y="37">V33USB</text>
<text x="220" y="39.5">60mA</text>
<text x="101.2" y="45.7">100 nF</text>
<text x="113.8" y="45.7">100 nF</text>
<text x="126.3" y="45.7">100 nF</text>
<text x="138.8" y="45.7">100 nF</text>
<text x="190" y="45.7">100 nF</text>
<text x="202.5" y="45.7">100 nF</text>
<text x="100" y="50.1">GND</text>
<text x="112.5" y="50.1">GND</text>
<text x="125" y="50.1">GND</text>
<text x="137.5" y="50.1">GND</text>
<text x="188.7" y="50.1">GND</text>
<text x="201.2" y="50.1">GND</text>
<text x="107.5" y="58.2">R2</text>
<text x="149.5" y="59.3" transform="rotate(-90 149.5 59.3)">DVDD12</text>
<text x="152" y="59.3" transform="rotate(-90 152 59.3)">AVDD12</text>
<text x="157" y="59.3" transform="rotate(-90 157 59.3)">DVDD33</text>
<text x="159.5" y="59.3" transform="rotate(-90 159.5 59.3)">V33USB</text>
<text x="162" y="59.3" transform="rotate(-90 162 59.3)">AVDD33</text>
<text x="163.7" y="58.2">U1</text>
<text x="190" y="58.2">C10</text>
<text x="202.5" y="58.2">C11</text>
<text x="215" y="58.2">C12</text>
<text x="218.1" y="54.5">AVDD33</text>
<text x="220" y="57">120mA</text>
<text x="80" y="64.5">J1</text>
<text x="97.5" y="60.7">10 kΩ</text>
<text x="107.5" y="60.7">10 kΩ</text>
<text x="190" y="63.2">100 nF</text>
<text x="202.5" y="63.2">100 nF</text>
<text x="215" y="63.2">100 nF</text>
<text x="133" y="70.7">HDMIRX2P</text>
<text x="188.7" y="67.6">GND</text>
<text x="191.5" y="70.7">USB_DM [2]</text>
<text x="201.2" y="67.6">GND</text>
<text x="213.8" y="67.6">GND</text>
<text x="133" y="75.7">HDMIRX1P</text>
<text x="133" y="73.2">HDMIRX2N</text>
<text x="174.5" y="73.2">USBDP</text>
<text x="191.5" y="73.2">USB_DP [2]</text>
<text x="133" y="80.7">HDMIRX0P</text>
<text x="133" y="83.2">HDMIRX0N</text>
<text x="133" y="78.2">HDMIRX1N</text>
<text x="174.5" y="80.7">GPIO1</text>
<text x="174.5" y="78.2">GPIO0</text>
<text x="174.5" y="83.2">SCL EE_SCL [2]</text>
<text x="180.3" y="78.2">GPIO0 [2]</text>
<text x="180.3" y="80.7">GPIO1 [2]</text>
<text x="133" y="85.7">HDMIRXCP</text>
<text x="133" y="88.2">HDMIRXCN</text>
<text x="174.5" y="88.2">GPIO5</text>
<text x="174.5" y="85.7">SDA EE_SDA [2]</text>
<text x="180.3" y="88.2">EE_WP [2]</text>
<text x="95.7" y="93.2">CEC</text>
<text x="99" y="93.2">NC</text>
<text x="116.2" y="95.7">10 kΩ</text>
<text x="116.2" y="90.7">R3</text>
<text x="133" y="93.2">HDMIRXDET</text>
<text x="133" y="95.7">HDMIRXHPD</text>
<text x="174.5" y="95.7">SPDIFOUT</text>
<text x="95.7" y="100.7">SDA</text>
<text x="95.7" y="98.2">SCL</text>
<text x="133" y="100.7">RXDDCSCL</text>
<text x="99" y="105.7">NC</text>
<text x="112.5" y="105.7">R4</text>
<text x="133" y="103.2">RXDDCSDA</text>
<text x="95.7" y="108.2">HPD</text>
<text x="112.5" y="110.7">10 kΩ</text>
<text x="133" y="110.7">I2SIN_SCLK</text>
<text x="133" y="113.2">I2SIN_SD0</text>
<text x="133" y="108.2">I2SIN_MCLKOUT</text>
<text x="205" y="110.7">Y1</text>
<text x="218.7" y="113.2">10 pF</text>
<text x="218.7" y="108.2">C13</text>
<text x="231.3" y="113.2">10 pF</text>
<text x="231.3" y="108.2">C14</text>
<text x="80" y="117">2086581051</text>
<text x="82" y="114.5" transform="rotate(-90 82 114.5)">SH</text>
<text x="84.5" y="114.5" transform="rotate(-90 84.5 114.5)">GND</text>
<text x="87" y="114.5" transform="rotate(-90 87 114.5)">CKS</text>
<text x="89.5" y="114.5" transform="rotate(-90 89.5 114.5)">D0S</text>
<text x="92" y="114.5" transform="rotate(-90 92 114.5)">D1S</text>
<text x="94.5" y="114.5" transform="rotate(-90 94.5 114.5)">D2S</text>
<text x="118.7" y="119.5">U2</text>
<text x="133" y="115.7">I2SIN_WS</text>
<text x="177.8" y="115.7">NC</text>
<text x="205" y="118.2">NX3225SA-24.000M-STD-CSR-1</text>
<text x="82.5" y="125.1">GND</text>
<text x="106" y="124.5">HDMI_SCL</text>
<text x="111.8" y="124.5">IO1</text>
<text x="117.5" y="122.2">Vcc</text>
<text x="153.7" y="120.5">VSS</text>
<text x="163.7" y="123.2">MS2109</text>
<text x="186.2" y="123.2">4.7 kΩ</text>
<text x="186.3" y="120.7">R5</text>
<text x="217.5" y="123.9">GND</text>
<text x="230" y="123.9">GND</text>
<text x="106" y="129.5">HDMI_HPD</text>
<text x="106" y="132">HDMI_SDA</text>
<text x="108.5" y="127">NCIO2</text>
<text x="111.8" y="129.5">IO3</text>
<text x="111.8" y="132">IO4</text>
<text x="155" y="128.9">GND</text>
<text x="190" y="128.9">GND</text>
<text x="203.8" y="128.9">GND</text>
<text x="117.5" y="134.2">GND</text>
<text x="118.7" y="137">NUP4114UCLW1T2G</text>
<text x="157.5" y="132.6">DVDD33</text>
<text x="118.7" y="141.4">GND</text>
<text x="156.2" y="140.7">C15</text>
<text x="172.5" y="143.2">R6</text>
<text x="215" y="143.2">R8</text>
<text x="172.5" y="145.7">10 kΩ</text>
<text x="187.5" y="144.5">U3</text>
<text x="190" y="147.2">VCC</text>
<text x="205" y="145.7">10 kΩ</text>
<text x="215" y="145.7">10 kΩ</text>
<text x="157.5" y="150.1">GND</text>
<text x="185.5" y="153.2">A1</text>
<text x="185.5" y="150.7">A2</text>
<text x="185.5" y="155.7">A0</text>
<text x="194.5" y="155.7">SDA</text>
<text x="224" y="153.2">EE_SCL [2]</text>
<text x="224" y="155.7">EE_SDA [2]</text>
<text x="185.5" y="158.2">WP</text>
<text x="190" y="161.7">VSS</text>
<text x="59.5" y="163.5" transform="rotate(-90 59.5 163.5)">HDMI_D1-</text>
<text x="67" y="163.5" transform="rotate(-90 67 163.5)">HDMI_D1+</text>
<text x="74.5" y="163.5" transform="rotate(-90 74.5 163.5)">HDMI_D2-</text>
<text x="82" y="163.5" transform="rotate(-90 82 163.5)">HDMI_D2+</text>
<text x="113.2" y="162.2" transform="rotate(-90 113.2 162.2)">HDMI_CK-</text>
<text x="120.7" y="162.2" transform="rotate(-90 120.7 162.2)">HDMI_CK+</text>
<text x="128.2" y="162.2" transform="rotate(-90 128.2 162.2)">HDMI_D0-</text>
<text x="135.7" y="162.2" transform="rotate(-90 135.7 162.2)">HDMI_D0+</text>
<text x="187.5" y="164.5">24Cxx SOIC-8</text>
<text x="85" y="170.7">D1</text>
<text x="136.2" y="170.7">D2</text>
<text x="177.5" y="170.1">GND</text>
<text x="188.7" y="170.1">GND</text>
<text x="219.8" y="174.5">Sheet</text>
<text x="280" y="174.5">Number</text>
<text x="71.3" y="185.1">GND</text>
<text x="85" y="180.7">ESD7004MUTAG</text>
<text x="122.5" y="185.1">GND</text>
<text x="136.2" y="180.7">ESD7004MUTAG</text>
<text x="219.8" y="183.2">Project</text>
<text x="280" y="183.2">Revision</text>
<text x="219.8" y="192">Drawn by</text>
<text x="219.8" y="200.7">Date</text>
</g>
<g font-size="1.6">
<text x="118.5" y="53">+5V_HDMI</text>
<text x="116" y="71.7">HDMI_D2-</text>
<text x="116" y="69.2">HDMI_D2+</text>
<text x="116" y="76.7">HDMI_D1-</text>
<text x="116" y="74.3">HDMI_D1+</text>
<text x="116" y="79.2">HDMI_D0+</text>
<text x="116" y="81.7">HDMI_D0-</text>
<text x="116" y="86.7">HDMI_CK-</text>
<text x="116" y="84.2">HDMI_CK+</text>
<text x="103.5" y="95.5">HDMI_SCL</text>
<text x="103.5" y="103">HDMI_SDA</text>
<text x="103.5" y="110.5">HDMI_HPD</text>
<text x="119.8" y="115.5">+5V_HDMI</text>
</g>
<g font-size="1.2">
<text x="148.2" y="58.2" transform="rotate(-90 148.2 58.2)">19 41</text>
<text x="150.8" y="58.2" transform="rotate(-90 150.8 58.2)">27 33</text>
<text x="155.8" y="58.2" transform="rotate(-90 155.8 58.2)">16 23 44</text>
<text x="158.2" y="58.2" transform="rotate(-90 158.2 58.2)">6 7 8</text>
<text x="160.7" y="58.2" transform="rotate(-90 160.7 58.2)">24 30 47</text>
<text x="88.2" y="64.5" transform="rotate(-90 88.2 64.5)">18</text>
<text x="96.8" y="72">3</text>
<text x="96.8" y="69.5">1</text>
<text x="132" y="69.5">35</text>
<text x="175.5" y="69.5">5</text>
<text x="175.5" y="72">4</text>
<text x="96.8" y="77">6</text>
<text x="96.8" y="74.5">4</text>
<text x="132" y="74.5">32</text>
<text x="175.5" y="77">39</text>
<text x="96.8" y="82">9</text>
<text x="96.8" y="79.5">7</text>
<text x="132" y="79.5">29</text>
<text x="132" y="82">28</text>
<text x="175.5" y="82">13</text>
<text x="175.5" y="79.5">40</text>
<text x="96.8" y="84.5">10</text>
<text x="96.8" y="87">12</text>
<text x="132" y="84.5">26</text>
<text x="132" y="87">25</text>
<text x="175.5" y="87">37</text>
<text x="175.5" y="84.5">14</text>
<text x="96.8" y="92">13</text>
<text x="132" y="92">18</text>
<text x="175.5" y="94.5">38</text>
<text x="96.8" y="99.5">16</text>
<text x="96.8" y="97">15</text>
<text x="132" y="99.5">22</text>
<text x="175.5" y="102">2</text>
<text x="175.5" y="99.5">1</text>
<text x="96.8" y="104.5">14</text>
<text x="96.8" y="107">19</text>
<text x="132" y="107">12</text>
<text x="132" y="109.5">9</text>
<text x="175.5" y="112">3</text>
<text x="80.7" y="115.5" transform="rotate(-90 80.7 115.5)">M1 ... M4</text>
<text x="83.3" y="115.5" transform="rotate(-90 83.3 115.5)">17</text>
<text x="85.7" y="115.5" transform="rotate(-90 85.7 115.5)">11</text>
<text x="88.2" y="115.5" transform="rotate(-90 88.2 115.5)">8</text>
<text x="90.7" y="115.5" transform="rotate(-90 90.7 115.5)">5</text>
<text x="93.3" y="115.5" transform="rotate(-90 93.3 115.5)">2</text>
<text x="117" y="119.5" transform="rotate(-90 117 119.5)">5</text>
<text x="132" y="114.5">10</text>
<text x="175.5" y="114.5">45</text>
<text x="110.8" y="125.7">3</text>
<text x="153.3" y="121.8" transform="rotate(-90 153.3 121.8)">15 ... PAD</text>
<text x="110.8" y="128.2">4</text>
<text x="110.8" y="130.7">6</text>
<text x="117" y="135.5" transform="rotate(-90 117 135.5)">2</text>
<text x="184.5" y="149.5">3</text>
<text x="189.5" y="144.5" transform="rotate(-90 189.5 144.5)">8</text>
<text x="184.5" y="152">2</text>
<text x="195.5" y="154.5">5</text>
<text x="195.5" y="152">6</text>
<text x="189.5" y="163" transform="rotate(-90 189.5 163)">4</text>
<text x="58.2" y="170.7" transform="rotate(-90 58.2 170.7)">1</text>
<text x="60.8" y="170.7" transform="rotate(-90 60.8 170.7)">10</text>
<text x="65.7" y="170.7" transform="rotate(-90 65.7 170.7)">2</text>
<text x="68.3" y="170.7" transform="rotate(-90 68.3 170.7)">9</text>
<text x="73.2" y="170.7" transform="rotate(-90 73.2 170.7)">4</text>
<text x="75.8" y="170.7" transform="rotate(-90 75.8 170.7)">7</text>
<text x="80.7" y="170.7" transform="rotate(-90 80.7 170.7)">5</text>
<text x="83.3" y="170.7" transform="rotate(-90 83.3 170.7)">6</text>
<text x="109.5" y="170.7" transform="rotate(-90 109.5 170.7)">1</text>
<text x="112" y="170.7" transform="rotate(-90 112 170.7)">10</text>
<text x="117" y="170.7" transform="rotate(-90 117 170.7)">2</text>
<text x="119.5" y="170.7" transform="rotate(-90 119.5 170.7)">9</text>
<text x="124.5" y="170.7" transform="rotate(-90 124.5 170.7)">4</text>
<text x="127" y="170.7" transform="rotate(-90 127 170.7)">7</text>
<text x="132" y="170.7" transform="rotate(-90 132 170.7)">5</text>
<text x="134.5" y="170.7" transform="rotate(-90 134.5 170.7)">6</text>
<text x="69.5" y="179.3" transform="rotate(-90 69.5 179.3)">3 8</text>
<text x="120.7" y="179.3" transform="rotate(-90 120.7 179.3)">3 8</text>
</g>
</svg>
